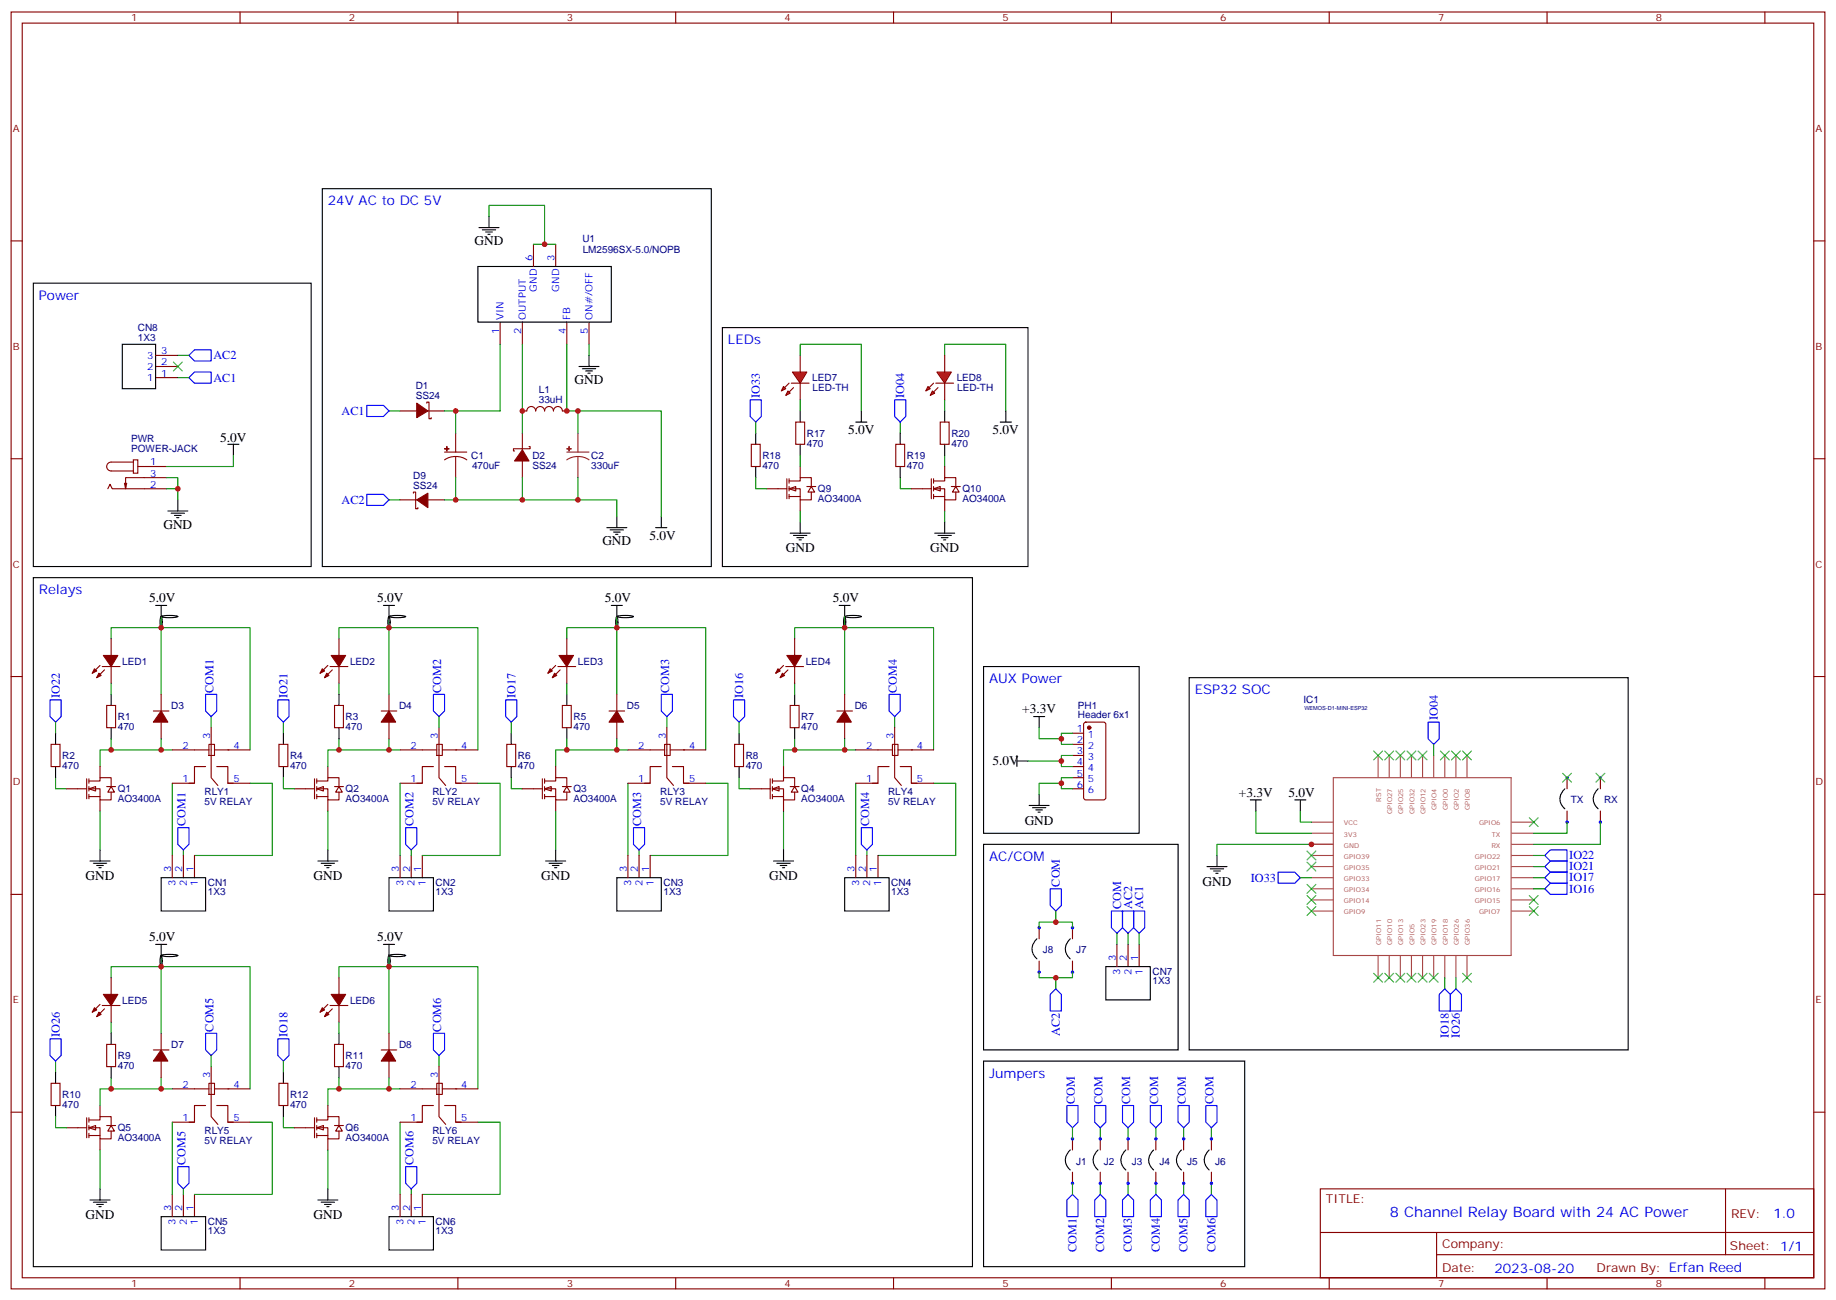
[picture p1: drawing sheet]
<svg xmlns="http://www.w3.org/2000/svg" width="583mm" height="413mm" viewBox="0 0 583 413" stroke-linecap="round" stroke-linejoin="round" font-family="sans-serif">
<g fill="none" stroke="#870000" stroke-width=".35">
<path d="M3.5 3.8h575.8v405.4h-575.8zM7.1 7.3h568.6v398.3h-568.6zM76.2 3.8v3.5M145.3 3.8v3.5M214.5 3.8v3.5M283.6 3.8v3.5M352.8 3.8v3.5M421.9 3.8v3.5M491.1 3.8v3.5M560.2 3.8v3.5M3.5 76.5h3.6M575.7 76.5h3.6"/>
<path d="M3.5 145.6h3.6M575.7 145.6h3.6M3.5 214.8h3.6M575.7 214.8h3.6M16.2 236.3h2.8v7h-2.8zM54.7 238.1h11.6M66.3 236.3h1.8v3.5h-1.8zM67 231v15.9l2.1 2.4M68.1 238.1h11.3M54.7 248.6h7M65.3 243.3h-3.6v5.3h-1.7M68.8 243.3h3.5v5.3h1.8"/>
<path d="M72.3 248.6h7.1M3.5 283.9h3.6M575.7 283.9h3.6M3.5 353.1h3.6M575.7 353.1h3.6M419.1 377.4h156.6v28.2h-156.6zM547.7 377.4v20.9M419.1 391.2h156.5M456 398.3h119.6M456 391.2v14.2M76.2 405.6v3.6M145.3 405.6v3.6"/>
<path d="M214.5 405.6v3.6M283.6 405.6v3.6M352.8 405.6v3.6M421.9 405.6v3.6M491.1 405.6v3.6M560.2 405.6v3.6"/>
</g>
<path d="M51.2 199.2h28.2v38.9M35.3 202.8v-3.6h15.9v21.2M54.7 238.1h-23v5.2M67 227.5v3.5M17.6 246.9v3.5h3.6M31.7 257.5v12.3M54.7 248.6v23M79.4 248.6h7v23h-24.7M58.2 269.8v1.8" fill="none" stroke="#008700" stroke-width=".35"/>
<path d="M15.9 222.2h3.5v5.3l-1.8 1.7-1.7-1.7zM65.3 220.4h3.5v5.3l-1.8 1.8-1.7-1.8zM56.4 262.7h3.6v5.3l-1.8 1.8-1.8-1.8z" fill="none" stroke="#00f" stroke-width=".35"/>
<path d="M17.6 232.8v3.5M17.6 243.3v3.6M28.6 273.3h6.3M29.6 274h4.3M30.7 274.7h2.1M31.4 275.4h.7M31.7 269.8v3.5" fill="none" stroke="#000" stroke-width=".35"/>
<g fill="#fff" stroke="#870000" stroke-width=".35">
<path d="M28.2 250.4l2.1-.7v1.4z"/>
<path d="M35.3 249.7l1 1.8h-2.1z"/>
</g>
<g fill="none" stroke="#870000" stroke-width=".35">
<path d="M127 130.5h5.3M135.5 128v-.4h.7v5.3h.7v-.3M135.8 130.5h5.3M165.8 137.5v5.3M165.8 146.3v5.3M167.9 141.7h.4v.8h-5.3v.7h.3M33.9 223.9h2.8v7.1h-2.8zM48.7 225.7h4.9M51.2 220.4v5.3M51.2 229.2v5.3M106.2 223.9h2.8v7.1h-2.8zM121 225.7h4.9"/>
<path d="M123.5 220.4v5.3M123.5 229.2v5.3M21.2 250.4h6.3M27.5 247.2v6.4M28.2 247.9h3.5v-1h3.6v2.8M28.2 250.4h3.5v3.5h3.6v-2.4M28.2 252.9h3.5M28.2 247.2v1.4M28.2 249.7v1.4M28.2 252.2v1.4M31.7 243.3v3.6M31.7 253.9v3.6"/>
<path d="M33.9 249.7h2.8M54.7 271.6v7M58.2 271.6v7M61.7 271.6v7M127 271.6v7M130.5 271.6v7M134.1 271.6v7"/>
</g>
<g fill="none" stroke="#000" stroke-width=".35">
<path d="M10.6 89.9h88.2v89.9h-88.2zM56.4 158.7v3.5M72.3 141h3.5M74.1 141v3.6M53.3 162.2h6.3M54.3 162.9h4.3M55.4 163.6h2.1M56.1 164.3h.7M192.6 167.5h6.4M193.7 168.2h4.2M194.7 168.9h2.1M195.4 169.6h.7"/>
<path d="M195.8 164v3.5M208.1 167.5h3.6M209.9 164v3.5M49.4 192.2h3.5M51 195.8l.2-.1a4.6 4.6 0 0 1 0 3.5 4.8 4.8 0 0 1-.2-3.4zM51.2 195.7l2.6-.3 2.6 .3-2.6 .4zM51.2 192.2v3.5M121.7 192.2h3.5M123.4 195.8l.1-.1a4.6 4.6 0 0 1 0 3.5 4.8 4.8 0 0 1-.1-3.4zM123.5 195.7l2.6-.3 2.7 .3-2.7 .4zM123.5 192.2v3.5M35.3 220.4v3.5"/>
<path d="M35.3 231v3.5M107.6 220.4v3.5M107.6 231v3.5M51.2 278.6h14.1v10.6h-14.1zM123.5 278.6h14.1v10.6h-14.1z"/>
</g>
<g fill="#870000" stroke="#870000" stroke-width=".35">
<path d="M51.2 225.7l2.1 3.5h-4.6z"/>
<path d="M165.8 142.8l2.1 3.5h-4.6z"/>
<path d="M132.3 128l3.5 2.5-3.5 2.1z"/>
<path d="M123.5 225.7l2.1 3.5h-4.6z"/>
</g>
<path d="M123.5 130.5h3.5M51.2 195.7v3.5M123.5 195.7v3.5M35.3 216.9v3.5M107.6 216.9v3.5M17.6 229.2v3.6M35.3 234.5v3.6M51.2 234.5v3.6M90 229.2v3.6M107.6 234.5v3.6M123.5 234.5v3.6" fill="none" stroke="#008700" stroke-width=".35"/>
<path d="M116.4 128.7h5.3l1.8 1.8-1.8 1.7h-5.3zM116.4 156.9h5.3l1.8 1.8-1.8 1.7h-5.3z" fill="none" stroke="#00f" stroke-width=".35"/>
<g fill="none" stroke="#a64a4a" stroke-width=".35">
<path d="M437.4 239.8v7M441 239.8v7M444.5 239.8v7M448 239.8v7M451.6 239.8v7M455.1 239.8v7M458.6 239.8v7M462.1 239.8v7M465.7 239.8v7M423.2 246.9h56.5v56.4h-56.5zM416.3 261h6.9M416.3 264.5h6.9"/>
<path d="M416.3 268h6.9M416.3 271.6h6.9M416.3 275.1h6.9M416.3 278.6h6.9M479.9 261h6.9M479.9 264.5h6.9M479.9 268h6.9M479.9 271.6h6.9M479.9 275.1h6.9M479.9 278.6h6.9M416.3 282.2h6.9M416.3 285.7h6.9"/>
<path d="M416.3 289.2h6.9M479.9 282.2h6.9M479.9 285.7h6.9M479.9 289.2h6.9M437.4 303.4v7M441 303.4v7M444.5 303.4v7M448 303.4v7M451.6 303.4v7M455.1 303.4v7M458.6 303.4v7M462.1 303.4v7"/>
<path d="M465.7 303.4v7"/>
</g>
<g fill="#fff" stroke="#870000" stroke-width=".35">
<path d="M100.5 250.4l2.2-.7v1.4z"/>
<path d="M107.6 249.7l1.1 1.8h-2.2z"/>
</g>
<g fill="none" stroke="#870000" stroke-width=".35">
<path d="M88.5 236.3h2.9v7h-2.9zM127 238.1h11.6M138.6 236.3h1.8v3.5h-1.8zM139.3 231v15.9l2.2 2.4M140.4 238.1h11.3M160.9 236.3h2.8v7h-2.8zM199.3 238.1h11.7M211 236.3h1.7v3.5h-1.7zM211.7 231v15.9l2.1 2.4M212.7 238.1h11.3M93.5 250.4h6.3M99.8 247.2v6.4"/>
<path d="M100.5 247.9h3.6v-1h3.5v2.8M100.5 250.4h3.6v3.5h3.5v-2.4M100.5 252.9h3.6M100.5 247.2v1.4M100.5 249.7v1.4M100.5 252.2v1.4M104.1 243.3v3.6M104.1 253.9v3.6M106.2 249.7h2.8M127 248.6h7.1M137.6 243.3h-3.5v5.3h-1.8M141.1 243.3h3.5v5.3h1.8"/>
<path d="M144.6 248.6h7.1M199.3 248.6h7.1M209.9 243.3h-3.5v5.3h-1.8M213.4 243.3h3.6v5.3h1.7M217 248.6h7"/>
</g>
<g fill="none" stroke="#000" stroke-width=".35">
<path d="M90 232.8v3.5M162.3 232.8v3.5M90 243.3v3.6M162.3 243.3v3.6M100.9 273.3h6.3M102 274h4.2M103 274.7h2.1M103.7 275.4h.7M104.1 269.8v3.5M173.2 273.3h6.4M174.3 274h4.2M175.3 274.7h2.1"/>
<path d="M176 275.4h.7M176.4 269.8v3.5"/>
</g>
<g fill="none" stroke="#008700" stroke-width=".35">
<path d="M123.5 199.2h28.2v38.9M195.8 199.2h28.2v38.9M107.6 202.8v-3.6h15.9v21.2M179.9 202.8v-3.6h15.9v21.2M127 238.1h-22.9v5.2M139.3 227.5v3.5M199.3 238.1h-22.9v5.2M211.7 227.5v3.5M90 246.9v3.5h3.5M104.1 257.5v12.3M127 248.6v23M151.7 248.6h7v23h-24.6"/>
<path d="M162.3 246.9v3.5h3.5M176.4 257.5v12.3M199.3 248.6v23M224 248.6h7.1v23h-24.7M130.5 269.8v1.8M202.8 269.8v1.8"/>
</g>
<path d="M88.2 222.2h3.5v5.3l-1.7 1.7-1.8-1.7zM137.6 220.4h3.5v5.3l-1.8 1.8-1.7-1.8zM160.5 222.2h3.5v5.3l-1.7 1.7-1.8-1.7zM209.9 220.4h3.5v5.3l-1.7 1.8-1.8-1.8zM128.8 262.7h3.5v5.3l-1.8 1.8-1.7-1.8zM201.1 262.7h3.5v5.3l-1.8 1.8-1.7-1.8z" fill="none" stroke="#00f" stroke-width=".35"/>
<g fill="#fff" stroke="#870000" stroke-width=".35">
<path d="M172.9 250.4l2.1-.7v1.4z"/>
<path d="M179.9 249.7l1.1 1.8h-2.1z"/>
</g>
<g fill="none" stroke="#870000" stroke-width=".35">
<path d="M178.5 223.9h2.8v7.1h-2.8zM193.3 225.7h5M195.8 220.4v5.3M195.8 229.2v5.3M233.2 236.3h2.8v7h-2.8zM271.6 238.1h11.7M283.3 236.3h1.7v3.5h-1.7zM284 231v15.9l2.1 2.4M285 238.1h11.3M165.8 250.4h6.4M172.2 247.2v6.4M172.9 247.9h3.5v-1h3.5v2.8"/>
<path d="M172.9 250.4h3.5v3.5h3.5v-2.4M172.9 252.9h3.5M172.9 247.2v1.4M172.9 249.7v1.4M172.9 252.2v1.4M176.4 243.3v3.6M176.4 253.9v3.6M178.5 249.7h2.8M271.6 248.6h7.1M282.2 243.3h-3.5v5.3h-1.8M285.8 243.3h3.5v5.3h1.7M289.3 248.6h7"/>
<path d="M199.3 271.6v7M202.8 271.6v7M206.4 271.6v7"/>
</g>
<g fill="none" stroke="#000" stroke-width=".35">
<path d="M194 192.2h3.6M195.7 195.8l.1-.1a4.6 4.6 0 0 1 0 3.5 4.8 4.8 0 0 1-.1-3.4zM195.8 195.7l2.6-.3 2.7 .3-2.7 .4zM195.8 192.2v3.5M179.9 220.4v3.5M179.9 231v3.5M234.6 232.8v3.5M234.6 243.3v3.6M195.8 278.6h14.1v10.6h-14.1zM245.5 273.3h6.4M246.6 274h4.2M247.6 274.7h2.2"/>
<path d="M248.4 275.4h.7M248.7 269.8v3.5"/>
</g>
<path d="M195.8 225.7l2.1 3.5h-4.6z" fill="#870000" stroke="#870000" stroke-width=".35"/>
<g fill="none" stroke="#008700" stroke-width=".35">
<path d="M195.8 195.7v3.5M268.1 199.2h28.2v38.9M179.9 216.9v3.5M252.2 202.8v-3.6h15.9v21.2M162.3 229.2v3.6M179.9 234.5v3.6M195.8 234.5v3.6M271.6 238.1h-22.9v5.2M284 227.5v3.5M234.6 246.9v3.5h3.5M248.7 257.5v12.3M271.6 248.6v23"/>
<path d="M296.3 248.6h7.1v23h-24.7M275.2 269.8v1.8"/>
</g>
<path d="M232.8 222.2h3.6v5.3l-1.8 1.7-1.8-1.7zM282.2 220.4h3.6v5.3l-1.8 1.8-1.8-1.8zM273.4 262.7h3.5v5.3l-1.7 1.8-1.8-1.8z" fill="none" stroke="#00f" stroke-width=".35"/>
<g fill="#fff" stroke="#870000" stroke-width=".35">
<path d="M245.2 250.4l2.1-.7v1.4z"/>
<path d="M252.2 249.7l1.1 1.8h-2.1z"/>
</g>
<g fill="none" stroke="#870000" stroke-width=".35">
<path d="M250.8 223.9h2.8v7.1h-2.8zM265.6 225.7h5M268.1 220.4v5.3M268.1 229.2v5.3M238.1 250.4h6.4M244.5 247.2v6.4M245.2 247.9h3.5v-1h3.5v2.8M245.2 250.4h3.5v3.5h3.5v-2.4M245.2 252.9h3.5M245.2 247.2v1.4M245.2 249.7v1.4M245.2 252.2v1.4"/>
<path d="M248.7 243.3v3.6M248.7 253.9v3.6M250.8 249.7h2.8M271.6 271.6v7M275.2 271.6v7M278.7 271.6v7M139.3 338.6v15.9l2.2 2.4M88.5 343.9h2.9v7h-2.9zM127 356.2h7.1M127 345.7h11.6M137.6 350.9h-3.5v5.3h-1.8M138.6 343.9h1.8v3.5h-1.8z"/>
<path d="M140.4 345.7h11.3M141.1 350.9h3.5v5.3h1.8M144.6 356.2h7.1"/>
</g>
<g fill="none" stroke="#000" stroke-width=".35">
<path d="M266.3 192.2h3.6M268 195.8l.1-.1a4.6 4.6 0 0 1 0 3.5 4.8 4.8 0 0 1-.1-3.4zM268.1 195.7l2.7-.3 2.6 .3-2.6 .4zM268.1 192.2v3.5M252.2 220.4v3.5M252.2 231v3.5M268.1 278.6h14.1v10.6h-14.1zM90 340.4v3.5M90 350.9v3.6M104.1 377.4v3.5M100.9 380.9h6.3M102 381.6h4.2"/>
<path d="M103 382.3h2.1M103.7 383h.7"/>
</g>
<path d="M268.1 225.7l2.1 3.5h-4.6z" fill="#870000" stroke="#870000" stroke-width=".35"/>
<g fill="none" stroke="#008700" stroke-width=".35">
<path d="M268.1 195.7v3.5M252.2 216.9v3.5M234.6 229.2v3.6M252.2 234.5v3.6M268.1 234.5v3.6M107.6 310.4v-3.6h15.9v21.2M123.5 306.8h28.2v38.9M139.3 335.1v3.5M90 354.5v3.5h3.5M127 345.7h-22.9v5.2M127 356.2v23M151.7 356.2h7v23h-24.6"/>
<path d="M104.1 365.1v12.3M130.5 377.4v1.8"/>
</g>
<path d="M88.2 329.8h3.5v5.3l-1.7 1.7-1.8-1.7zM137.6 328h3.5v5.3l-1.8 1.8-1.7-1.8zM128.8 370.3h3.5v5.3l-1.8 1.8-1.7-1.8z" fill="none" stroke="#00f" stroke-width=".35"/>
<g fill="#fff" stroke="#870000" stroke-width=".35">
<path d="M100.5 358l2.2-.7v1.4z"/>
<path d="M107.6 357.3l1.1 1.8h-2.2z"/>
</g>
<g fill="none" stroke="#870000" stroke-width=".35">
<path d="M33.9 331.5h2.8v7.1h-2.8zM48.7 333.3h4.9M51.2 328v5.3M51.2 336.8v5.3M106.2 331.5h2.8v7.1h-2.8zM121 333.3h4.9M123.5 328v5.3M123.5 336.8v5.3M93.5 358h6.3M99.8 354.8v6.4M100.5 355.5h3.6v-1h3.5v2.8M100.5 358h3.6v3.5h3.5v-2.4"/>
<path d="M100.5 354.8v1.4M100.5 357.3v1.4M100.5 359.8v1.4M104.1 350.9v3.6M106.2 357.3h2.8M54.7 379.2v7M58.2 379.2v7M61.7 379.2v7M100.5 360.5h3.6M104.1 361.5v3.6M127 379.2v7M130.5 379.2v7"/>
<path d="M134.1 379.2v7"/>
</g>
<g fill="none" stroke="#000" stroke-width=".35">
<path d="M49.4 299.8h3.5M51.2 299.8v3.5M121.7 299.8h3.5M123.5 299.8v3.5M51 303.4l.2-.1a4.6 4.6 0 0 1 0 3.5 4.8 4.8 0 0 1-.2-3.4zM51.2 303.3l2.6-.3 2.6 .3-2.6 .4zM123.4 303.4l.1-.1a4.6 4.6 0 0 1 0 3.5 4.8 4.8 0 0 1-.1-3.4zM123.5 303.3l2.6-.3 2.7 .3-2.7 .4zM35.3 328v3.5M35.3 338.6v3.5M107.6 328v3.5M107.6 338.6v3.5"/>
<path d="M51.2 386.2h14.1v10.6h-14.1zM123.5 386.2h14.1v10.6h-14.1z"/>
</g>
<g fill="#870000" stroke="#870000" stroke-width=".35">
<path d="M123.5 333.3l2.1 3.5h-4.6z"/>
<path d="M51.2 333.3l2.1 3.5h-4.6z"/>
</g>
<path d="M51.2 303.3v3.5M123.5 303.3v3.5M17.6 336.8v3.6M35.3 324.5v3.5M90 336.8v3.6M107.6 324.5v3.5M35.3 342.1v3.6M51.2 342.1v3.6M107.6 342.1v3.6M123.5 342.1v3.6" fill="none" stroke="#008700" stroke-width=".35"/>
<g fill="#fff" stroke="#870000" stroke-width=".35">
<path d="M28.2 358l2.1-.7v1.4z"/>
<path d="M35.3 357.3l1 1.8h-2.1z"/>
</g>
<g fill="none" stroke="#870000" stroke-width=".35">
<path d="M49.4 119.9h7M49.4 116.3h7M49.4 112.8h7M340.4 232.8h3.6M340.4 236.3h3.6M340.4 239.8h3.6M344.2 229.4l.5-.2h5.6l.7 .5v23.5l-.4 .7h-5.9l-.7-.4v-23.6zM340.4 243.3h3.6M340.4 246.9h3.6M340.4 250.4h3.6M497.4 246.9v3.5M497.4 257.5v3.5"/>
<path d="M508 246.9v3.5M508 257.5v3.5M329.8 294.5v3.5M340.4 294.5v3.5M354.5 299.8v7M358.1 299.8v7M361.6 299.8v7M329.8 305.1v3.5M340.4 305.1v3.5M67 338.6v15.9l2.1 2.4M16.2 343.9h2.8v7h-2.8zM21.2 358h6.3"/>
<path d="M27.5 354.8v6.4M28.2 355.5h3.5v-1h3.6v2.8M28.2 358h3.5v3.5h3.6v-2.4M28.2 354.8v1.4M28.2 357.3v1.4M28.2 359.8v1.4M31.7 350.9v3.6M33.9 357.3h2.8M54.7 356.2h7M54.7 345.7h11.6M65.3 350.9h-3.6v5.3h-1.7M66.3 343.9h1.8v3.5h-1.8z"/>
<path d="M68.1 345.7h11.3M68.8 350.9h3.5v5.3h1.8M72.3 356.2h7.1M28.2 360.5h3.5M31.7 361.5v3.6M340.4 361.5v3.6M340.4 372.1v3.5M349.2 361.5v3.6M349.2 372.1v3.5M358.1 361.5v3.6M358.1 372.1v3.5M366.9 361.5v3.6"/>
<path d="M366.9 372.1v3.5M375.7 361.5v3.6M375.7 372.1v3.5M384.5 361.5v3.6M384.5 372.1v3.5"/>
</g>
<g fill="none" stroke="#000" stroke-width=".35">
<path d="M102.3 59.9h123.5v119.9h-123.5zM38.8 109.3h10.6v14.1h-10.6zM10.6 183.4h298.1v218.7h-298.1zM312.2 211.6h49.4v52.9h-49.4zM377.5 215.1h139.3v118.2h-139.3zM322.8 239.8v3.5M328.1 227.5h3.5M329.8 227.5v3.5M322.8 241.6h3.5M326.7 255.7h6.3M327.7 256.4h4.3M328.8 257.1h2.1"/>
<path d="M329.5 257.8h.7M329.8 252.2v3.5M396.9 253.9h3.5M398.6 253.9v3.6M411 253.9h3.5M412.7 253.9v3.6M496.7 250.4a4 4 0 0 0 0 6.4M507.3 250.4a4 4 0 0 0 0 6.4M312.2 268h61.7v65.3h-61.7zM383.1 275.1h6.4M384.2 275.8h4.2M385.2 276.5h2.1"/>
<path d="M385.9 277.2h.7M386.3 271.6v3.5M329.1 298a4 4 0 0 0 0 6.4M339.7 298a4 4 0 0 0 0 6.4M351 306.8h14.1v10.6h-14.1zM312.2 336.8h82.9v65.3h-82.9zM17.6 340.4v3.5M17.6 350.9v3.6M31.7 377.4v3.5M339.7 365.1a4 4 0 0 0 0 6.3M348.5 365.1a4 4 0 0 0 0 6.3M357.4 365.1a4 4 0 0 0 0 6.3"/>
<path d="M366.2 365.1a4 4 0 0 0 0 6.3M375 365.1a4 4 0 0 0 0 6.3M383.8 365.1a4 4 0 0 0 0 6.3M28.6 380.9h6.3M29.6 381.6h4.3M30.7 382.3h2.1M31.4 383h.7"/>
</g>
<g fill="none" stroke="#008700" stroke-width=".35">
<path d="M56.4 119.9h3.6M56.4 112.8h3.6M329.8 231v3.5h7.1M340.4 239.8h-3.5v3.5h3.5M340.4 232.8h-3.5v3.5h3.5M455.1 236.3v3.5M326.3 241.6h10.6M336.9 248.6h-7.1v3.6M340.4 246.9h-3.5v3.5h3.5M398.6 257.5v7h17.7M412.7 257.5v3.5h3.6M412.7 278.6h3.6"/>
<path d="M416.3 268h-30v3.6M486.8 271.6h3.6M486.8 275.1h3.6M486.8 278.6h3.6M497.4 261v3.5h-10.6M508 261v7h-21.2M329.8 294.5v-1.8h10.6v1.8M335.1 289.2v3.5M354.5 296.3v3.5M358.1 296.3v3.5M361.6 296.3v3.5M486.8 282.2h3.6"/>
<path d="M35.3 310.4v-3.6h15.9v21.2M51.2 306.8h28.2v38.9M329.8 308.6v1.8h10.6v-1.8M335.1 310.4v3.5M458.6 310.4v3.5M462.1 310.4v3.5M67 335.1v3.5M17.6 354.5v3.5h3.6M54.7 345.7h-23v5.2M54.7 356.2v23M79.4 356.2h7v23h-24.7M340.4 358v3.5"/>
<path d="M349.2 358v3.5M358.1 358v3.5M366.9 358v3.5M375.7 358v3.5M384.5 358v3.5M31.7 365.1v12.3M58.2 377.4v1.8M340.4 375.6v3.6M349.2 375.6v3.6M358.1 375.6v3.6M366.9 375.6v3.6M375.7 375.6v3.6"/>
<path d="M384.5 375.6v3.6"/>
</g>
<g fill="none" stroke="#00f" stroke-width=".35">
<path d="M60 119.9l1.7-1.8h5.3v3.5h-5.3zM61.7 111.1h5.3v3.5h-5.3l-1.7-1.8zM453.3 229.2h3.5v5.3l-1.7 1.8-1.8-1.8zM405.7 276.9h5.3l1.7 1.7-1.7 1.8h-5.3zM490.4 278.6l1.7-1.7h5.3v3.5h-5.3zM492.1 273.3h5.3v3.6h-5.3l-1.7-1.8zM492.1 269.8h5.3v3.5h-5.3l-1.7-1.7zM333.4 282.2h3.5v5.2l-1.8 1.8-1.7-1.8zM352.8 289.2h3.5v5.3l-1.8 1.8-1.7-1.8zM356.3 289.2h3.5v5.3l-1.7 1.8-1.8-1.8zM359.8 289.2h3.6v5.3l-1.8 1.8-1.8-1.8zM490.4 282.2l1.7-1.8h5.3v3.5h-5.3z"/>
<path d="M335.1 313.9l1.8 1.8v5.3h-3.5v-5.3zM458.6 313.9l1.8 1.8v5.3h-3.6v-5.3zM462.1 313.9l1.8 1.8v5.3h-3.5v-5.3zM15.9 329.8h3.5v5.3l-1.8 1.7-1.7-1.7zM65.3 328h3.5v5.3l-1.8 1.8-1.7-1.8zM338.7 350.9h3.5v5.3l-1.8 1.8-1.7-1.8zM347.5 350.9h3.5v5.3l-1.8 1.8-1.7-1.8zM356.3 350.9h3.5v5.3l-1.7 1.8-1.8-1.8zM365.1 350.9h3.6v5.3l-1.8 1.8-1.8-1.8zM373.9 350.9h3.6v5.3l-1.8 1.8-1.8-1.8zM382.8 350.9h3.5v5.3l-1.8 1.8-1.7-1.8zM56.4 370.3h3.6v5.3l-1.8 1.8-1.8-1.8z"/>
<path d="M349.2 379.2l1.8 1.7v5.3h-3.5v-5.3zM358.1 379.2l1.7 1.7v5.3h-3.5v-5.3zM375.7 379.2l1.8 1.7v5.3h-3.6v-5.3zM384.5 379.2l1.8 1.7v5.3h-3.5v-5.3zM338.7 380.9l1.7-1.7 1.8 1.7v5.3h-3.5zM365.1 380.9l1.8-1.7 1.8 1.7v5.3h-3.6z"/>
<circle cx="497.4" cy="246.9" r=".35"/>
<circle cx="508" cy="246.9" r=".35"/>
<circle cx="497.4" cy="261" r=".35"/>
<circle cx="508" cy="261" r=".35"/>
<circle cx="329.8" cy="294.5" r=".35"/>
<circle cx="340.4" cy="294.5" r=".35"/>
<circle cx="329.8" cy="308.6" r=".35"/>
<circle cx="340.4" cy="308.6" r=".35"/>
<circle cx="340.4" cy="375.6" r=".35"/>
<circle cx="340.4" cy="361.5" r=".35"/>
<circle cx="349.3" cy="361.5" r=".35"/>
<circle cx="349.3" cy="375.6" r=".35"/>
<circle cx="358.1" cy="361.5" r=".35"/>
<circle cx="358.1" cy="375.6" r=".35"/>
<circle cx="366.9" cy="361.5" r=".35"/>
<circle cx="366.9" cy="375.6" r=".35"/>
<circle cx="375.7" cy="361.5" r=".35"/>
<circle cx="375.7" cy="375.6" r=".35"/>
<circle cx="384.5" cy="361.5" r=".35"/>
<circle cx="384.5" cy="375.6" r=".35"/>
</g>
<circle cx="345.7" cy="231" r=".53" fill="#870000" stroke="#870000" stroke-width=".35"/>
<g fill="none" stroke="#3c3" stroke-width=".35">
<path d="M55 114.9l2.9 2.9M57.9 114.9l-2.9 2.9M436 238.4l2.9 2.8M438.9 238.4l-2.9 2.8M450.1 238.4l2.9 2.8M453 238.4l-2.9 2.8M457.2 238.4l2.8 2.8M460 238.4l-2.8 2.8M460.7 238.4l2.8 2.8M463.5 238.4l-2.8 2.8M464.3 238.4l2.8 2.8M467.1 238.4l-2.8 2.8"/>
<path d="M485.4 259.6l2.8 2.8M488.2 259.6l-2.8 2.8M496 245.5l2.8 2.8M498.8 245.5l-2.8 2.8M506.6 245.5l2.8 2.8M509.4 245.5l-2.8 2.8M414.9 273.7l2.8 2.8M414.9 270.2l2.8 2.8M417.7 273.7l-2.8 2.8M417.7 270.2l-2.8 2.8M414.9 287.8l2.8 2.8M414.9 280.7l2.8 2.9"/>
<path d="M414.9 284.3l2.8 2.8M417.7 280.7l-2.8 2.9M417.7 284.3l-2.8 2.8M417.7 287.8l-2.8 2.8M485.4 284.3l2.8 2.8M485.4 287.8l2.8 2.8M488.2 284.3l-2.8 2.8M488.2 287.8l-2.8 2.8M436 309l2.9 2.8M438.9 309l-2.9 2.8M439.6 309l2.8 2.8M442.4 309l-2.8 2.8"/>
<path d="M446.6 309l2.8 2.8M449.4 309l-2.8 2.8M464.3 309l2.8 2.8M467.1 309l-2.8 2.8"/>
</g>
<g fill="#f00" stroke="#870000" stroke-width=".35">
<path d="M251.5 118.1h4.6l-2.1 3.5z"/>
<path d="M251.2 121.6h5.6z"/>
</g>
<g fill="#870000" stroke="#870000" stroke-width=".35">
<path d="M249.1 123l1.4-1.4z"/>
<path d="M251.9 123l-1.4 1.5z"/>
</g>
<g fill="#f00" stroke="#870000" stroke-width=".35">
<path d="M248.7 122.7l.7 .7-1.4 .7z"/>
<path d="M250.1 124.1l.7 .7-1.4 .7z"/>
</g>
<path d="M254 112.8v5.3M254 121.6v5.3" fill="none" stroke="#870000" stroke-width=".35"/>
<g fill="#fff" stroke="#870000" stroke-width=".35">
<path d="M250.5 155.2l2.1-.8v1.5z"/>
<path d="M257.5 154.4l1.1 1.8h-2.1z"/>
</g>
<g fill="none" stroke="#870000" stroke-width=".35">
<path d="M252.6 134h2.8v7h-2.8zM298.4 134h2.9v7h-2.9zM238.5 141h2.8v7.1h-2.8zM243.4 155.2h6.4M249.8 152v6.3M250.5 152.7h3.5v-1.1h3.5v2.8M250.5 155.2h3.5v3.5h3.5v-2.5M250.5 157.6h3.5M250.5 152v1.4M250.5 154.4v1.5M250.5 156.9v1.4M254 148.1v3.5"/>
<path d="M254 158.7v3.5M256.1 154.4h2.8M284.3 141h2.9v7.1h-2.9z"/>
</g>
<g fill="none" stroke="#000" stroke-width=".35">
<path d="M239.9 137.5v3.5M254 130.5v3.5M271.6 134h3.6M273.4 130.5v3.5M285.8 137.5v3.5M299.9 130.5v3.5M317.5 134h3.5M319.3 130.5v3.5M239.9 148.1v3.5M254 141v3.6M285.8 148.1v3.5M299.9 141v3.6"/>
<path d="M250.8 169.3h6.4M251.9 170h4.2M252.9 170.7h2.2M253.6 171.4h.8M254 165.7v3.6M296.7 169.3h6.3M297.7 170h4.3M298.8 170.7h2.1M299.5 171.4h.7M299.9 165.7v3.6"/>
</g>
<path d="M238.1 126.9h3.6v5.3l-1.8 1.8-1.8-1.8zM284 126.9h3.5v5.3l-1.7 1.8-1.8-1.8z" fill="none" stroke="#00f" stroke-width=".35"/>
<path d="M254 112.8v-3.5h19.4v21.2M299.9 112.8v-3.5h19.4v21.2M239.9 134v3.5M254 126.9v3.6M285.8 134v3.5M299.9 126.9v3.6M239.9 151.6v3.6h3.5M254 144.6v3.5M285.8 151.6v3.6h3.5M299.9 144.6v3.5M254 162.2v3.5M299.9 162.2v3.5" fill="none" stroke="#008700" stroke-width=".35"/>
<g fill="#fff" stroke="#870000" stroke-width=".35">
<path d="M296.3 155.2l2.1-.8v1.5z"/>
<path d="M303.4 154.4l1 1.8h-2.1z"/>
</g>
<path d="M289.3 155.2h6.3M295.6 152v6.3M296.3 152.7h3.6v-1.1h3.5v2.8M296.3 155.2h3.6v3.5h3.5v-2.5M296.3 157.6h3.6M296.3 152v1.4M296.3 154.4v1.5M296.3 156.9v1.4M299.9 148.1v3.5M299.9 158.7v3.5M302 154.4h2.8" fill="none" stroke="#870000" stroke-width=".35"/>
<g fill="#f00" stroke="#870000" stroke-width=".35">
<path d="M297.4 118.1h4.6l-2.1 3.5z"/>
<path d="M297 121.6h5.7z"/>
</g>
<g fill="#870000" stroke="#870000" stroke-width=".35">
<path d="M296.3 121.6l-1.4 1.4z"/>
<path d="M297.7 123l-1.4 1.5z"/>
</g>
<g fill="#f00" stroke="#870000" stroke-width=".35">
<path d="M294.6 122.7l.7 .7-1.4 .7z"/>
<path d="M296 124.1l.7 .7-1.4 .7z"/>
</g>
<path d="M299.9 112.8v5.3M144.6 137.5v6M299.9 121.6v5.3M127 158.7h5.3M131.2 156.6v-.4h.7v5.3h.7v-.4M135.8 158.7h5.3M141.1 143.5h7.1M144.6 144.9l1.9 .3 1.7 .8M144.6 144.9l-1.8 .3-1.7 .8M144.6 144.9v6.7" fill="none" stroke="#870000" stroke-width=".35"/>
<path d="M152 72.2h6.4M153.1 73h4.2M154.2 73.7h2.1M154.9 74.4h.7M155.2 68.7v3.5M229.3 104h97v75.8h-97z" fill="none" stroke="#000" stroke-width=".35"/>
<path d="M439.6 238.4l2.8 2.8M442.4 238.4l-2.8 2.8M443.1 238.4l2.8 2.8M445.9 238.4l-2.8 2.8M446.6 238.4l2.8 2.8M449.4 238.4l-2.8 2.8M443.1 309l2.8 2.8M445.9 309l-2.8 2.8" fill="none" stroke="#3c3" stroke-width=".35"/>
<path d="M132.3 158.7l3.5-2.1v4.5z" fill="#870000" stroke="#870000" stroke-width=".35"/>
<path d="M123.5 158.7h3.5" fill="none" stroke="#008700" stroke-width=".35"/>
<path d="M183.4 137.5v6M179.9 143.5h7.1M183.4 144.9l1.9 .3 1.7 .8M183.4 144.9l-1.8 .3-1.7 .8M183.4 144.9v6.7" fill="none" stroke="#8c2424" stroke-width=".35"/>
<g fill="#8c2424" stroke="#8c2424" stroke-width=".35">
<path d="M179.9 142.5h1.4z"/>
<path d="M180.6 141.7l.1 1.5z"/>
</g>
<g fill="#8c2424" stroke="#870000" stroke-width=".35">
<path d="M141.1 142.5h1.4z"/>
<path d="M141.8 141.7l.1 1.5z"/>
</g>
<g fill="none" stroke="#870000" stroke-width=".35">
<path d="M169.3 77.5v7.1M176.4 77.5v7.1M158.7 102.2v7.1M165.8 102.2v7.1M179.9 102.2v7.1M187 102.2v7.1M165.8 130.5h1.4a1.41 1.41 0 0 1 1.4-1.5 1.41 1.41 0 0 1 1.4 1.5 1.41 1.41 0 0 1 1.4-1.5 1.41 1.41 0 0 1 1.5 1.5 1.41 1.41 0 0 1 1.4-1.5 1.41 1.41 0 0 1 1.4 1.5 1.41 1.41 0 0 1 1.4-1.5 1.41 1.41 0 0 1 1.4 1.5h1.4M34.2 155.2l.7-1.5 .7 1.5h17.3M40.2 153.4l-.3 1.8M42.3 146h1.4v4.2h-1.4zM42.3 146.7h-7a1.41 1.41 0 0 0-1.4 1.4 1.41 1.41 0 0 0 1.4 1.4h7M43.7 148.1h9.2"/>
<path d="M52.9 151.6h-13v3.6l-.4-1.8M31.7 211.2l-2.4 2.5M32.5 211.6h5.6M33.2 212.7l-2.5 2.4M35.3 202.8v5.3M35.3 211.6v5.3M104.1 211.2l-2.5 2.5M104.8 211.6h5.6M105.5 212.7l-2.5 2.4M107.6 202.8v5.3M107.6 211.6v5.3M176.4 211.2l-2.5 2.5"/>
<path d="M177.1 211.6h5.6M177.8 212.7l-2.5 2.4M179.9 202.8v5.3M179.9 211.6v5.3M248.7 211.2l-2.5 2.5M249.4 211.6h5.7M250.1 212.7l-2.5 2.4M252.2 202.8v5.3M252.2 211.6v5.3M31.7 318.8l-2.4 2.5M32.5 319.2h5.6M35.3 310.4v5.3"/>
<path d="M35.3 319.2v5.3M104.1 318.8l-2.5 2.5M104.8 319.2h5.6M107.6 310.4v5.3M107.6 319.2v5.3M33.2 320.3l-2.5 2.4M105.5 320.3l-2.5 2.4"/>
</g>
<g fill="none" stroke="#008700" stroke-width=".35">
<path d="M155.2 68.7v-3.5h17.7v12.3M169.3 77.5h7.1M158.7 109.3v21.2h-14.1v7M165.8 109.3v28.2M179.9 109.3v21.2h30v33.5M187 109.3v3.5M141.1 130.5h3.5M183.4 130.5v7M52.9 151.6h3.5v3.6h-3.5M56.4 155.2v3.5M74.1 144.6v3.5h-21.2M144.6 151.6v7.1h-3.5"/>
<path d="M144.6 158.7h21.2M165.8 151.6v7.1h17.6v-7.1M183.4 158.7h12.4v5.3"/>
</g>
<path d="M450.1 309l2.9 2.8M453 309l-2.9 2.8M453.7 309l2.8 2.8M456.5 309l-2.8 2.8" fill="none" stroke="#3c3" stroke-width=".35"/>
<g fill="#870000" stroke="#870000" stroke-width=".35">
<path d="M31.4 213.7l.7 .7-1.4 .7z"/>
<path d="M30 212.3l.7 .7-1.4 .7z"/>
<path d="M32.8 208.1h4.6l-2.1 3.5z"/>
<path d="M103.7 213.7l.7 .7-1.4 .7z"/>
<path d="M102.3 212.3l.7 .7-1.4 .7z"/>
<path d="M105.1 208.1h4.6l-2.1 3.5z"/>
<path d="M176 213.7l.7 .7-1.4 .7z"/>
<path d="M174.6 212.3l.7 .7-1.4 .7z"/>
<path d="M177.4 208.1h4.6l-2.1 3.5z"/>
<path d="M248.4 213.7l.7 .7-1.5 .7z"/>
<path d="M246.9 212.3l.7 .7-1.4 .7z"/>
<path d="M249.8 208.1h4.6l-2.2 3.5z"/>
<path d="M31.4 321.3l.7 .7-1.4 .7z"/>
<path d="M30 319.9l.7 .7-1.4 .7z"/>
<path d="M32.8 315.7h4.6l-2.1 3.5z"/>
<path d="M103.7 321.3l.7 .7-1.4 .7z"/>
<path d="M102.3 319.9l.7 .7-1.4 .7z"/>
<path d="M105.1 315.7h4.6l-2.1 3.5z"/>
</g>
<path d="M151.7 84.6h42.3v17.6h-42.3zM183.8 116.3h6.3M184.9 117.1h4.2M185.9 117.8h2.1M186.6 118.5h.7M187 112.8v3.5" fill="none" stroke="#000" stroke-width=".35"/>
<g fill="#c00">
<circle cx="51.2" cy="238.1" r=".88"/>
<circle cx="35.3" cy="238.1" r=".88"/>
<circle cx="51.2" cy="199.2" r=".88"/>
<circle cx="123.5" cy="199.2" r=".88"/>
<circle cx="107.6" cy="238.1" r=".88"/>
<circle cx="123.5" cy="238.1" r=".88"/>
<circle cx="195.8" cy="238.1" r=".88"/>
<circle cx="179.9" cy="238.1" r=".88"/>
<circle cx="195.8" cy="199.2" r=".88"/>
<circle cx="268.1" cy="238.1" r=".88"/>
<circle cx="252.2" cy="238.1" r=".88"/>
<circle cx="268.1" cy="199.2" r=".88"/>
<circle cx="123.5" cy="345.7" r=".88"/>
<circle cx="107.6" cy="345.7" r=".88"/>
<circle cx="123.5" cy="306.8" r=".88"/>
<circle cx="51.2" cy="306.8" r=".88"/>
<circle cx="35.3" cy="345.7" r=".88"/>
<circle cx="51.2" cy="345.7" r=".88"/>
<circle cx="335.1" cy="292.7" r=".88"/>
<circle cx="335.1" cy="310.4" r=".88"/>
<circle cx="416.3" cy="268" r=".88"/>
<circle cx="336.9" cy="241.6" r=".88"/>
<circle cx="336.9" cy="234.5" r=".88"/>
<circle cx="336.9" cy="248.6" r=".88"/>
<circle cx="56.4" cy="155.2" r=".88"/>
<circle cx="144.6" cy="130.5" r=".88"/>
<circle cx="165.8" cy="130.5" r=".88"/>
<circle cx="165.8" cy="158.7" r=".88"/>
<circle cx="144.6" cy="158.7" r=".88"/>
<circle cx="179.9" cy="130.5" r=".88"/>
<circle cx="183.4" cy="130.5" r=".88"/>
<circle cx="183.4" cy="158.7" r=".88"/>
<circle cx="172.9" cy="77.5" r=".88"/>
</g>
<text font-size="4.6" fill="#00f" x="441.2" y="386.4">8 Channel Relay Board with 24 AC Power</text>
<g font-size="4.2" fill="#00f">
<text x="104.1" y="65.2">24V AC to DC 5V</text>
<text x="12.3" y="95.2">Power</text>
<text x="231.1" y="109.3">LEDs</text>
<text x="12.3" y="188.7">Relays</text>
<text x="314" y="216.9">AUX Power</text>
<text x="379.2" y="220.4">ESP32 SOC</text>
<text x="314" y="273.3">AC/COM</text>
<text x="314" y="342.1">Jumpers</text>
<text x="562.9" y="386.7">1.0</text>
<text x="474.4" y="404">2023-08-20</text>
</g>
<g font-size="4.2">
<text x="150.6" y="77.9">GND</text>
<text x="182.4" y="122">GND</text>
<text x="269.2" y="137.9">5.0V</text>
<text x="315.1" y="137.9">5.0V</text>
<text x="69.8" y="140.3">5.0V</text>
<text x="51.9" y="167.9">GND</text>
<text x="191.2" y="173.1">GND</text>
<text x="206.1" y="171.5">5.0V</text>
<text x="249.4" y="175.3">GND</text>
<text x="295.3" y="175.3">GND</text>
<text x="47.4" y="191.2">5.0V</text>
<text x="119.7" y="191.2">5.0V</text>
<text x="192" y="191.2">5.0V</text>
<text x="264.3" y="191.2">5.0V</text>
<text x="324.5" y="226.4">+3.3V</text>
<text x="315.1" y="243">5.0V</text>
<text x="393.3" y="252.9">+3.3V</text>
<text x="409" y="252.9">5.0V</text>
<text x="325.3" y="261.8">GND</text>
<text x="27.2" y="279.4">GND</text>
<text x="99.5" y="279.4">GND</text>
<text x="171.8" y="279.4">GND</text>
<text x="244.1" y="279.4">GND</text>
<text x="381.7" y="281.2">GND</text>
<text x="47.4" y="298.8">5.0V</text>
<text x="119.7" y="298.8">5.0V</text>
<text x="27.2" y="387">GND</text>
<text x="99.5" y="387">GND</text>
</g>
<g font-size="3.9" fill="#00f">
<text x="67.7" y="114.1">AC2</text>
<text x="67.7" y="121.1">AC1</text>
<text x="108.4" y="131.7">AC1</text>
<text x="241.2" y="126.2" transform="rotate(-90 241.2 126.2)">IO33</text>
<text x="287" y="126.2" transform="rotate(-90 287 126.2)">IO04</text>
<text x="108.4" y="159.9">AC2</text>
<text x="19" y="221.5" transform="rotate(-90 19 221.5)">IO22</text>
<text x="67.7" y="219.9" transform="rotate(-90 67.7 219.9)">COM1</text>
<text x="91.3" y="221.5" transform="rotate(-90 91.3 221.5)">IO21</text>
<text x="140.1" y="219.9" transform="rotate(-90 140.1 219.9)">COM2</text>
<text x="163.6" y="221.5" transform="rotate(-90 163.6 221.5)">IO17</text>
<text x="212.4" y="219.9" transform="rotate(-90 212.4 219.9)">COM3</text>
<text x="235.9" y="221.5" transform="rotate(-90 235.9 221.5)">IO16</text>
<text x="284.7" y="219.9" transform="rotate(-90 284.7 219.9)">COM4</text>
<text x="456.4" y="228.5" transform="rotate(-90 456.4 228.5)">IO04</text>
<text x="58.9" y="262.2" transform="rotate(-90 58.9 262.2)">COM1</text>
<text x="131.2" y="262.2" transform="rotate(-90 131.2 262.2)">COM2</text>
<text x="203.6" y="262.2" transform="rotate(-90 203.6 262.2)">COM3</text>
<text x="275.9" y="262.2" transform="rotate(-90 275.9 262.2)">COM4</text>
<text x="498.1" y="272.8">IO22</text>
<text x="336.5" y="281.4" transform="rotate(-90 336.5 281.4)">COM</text>
<text x="397" y="279.9">IO33</text>
<text x="498.1" y="279.8">IO17</text>
<text x="498.1" y="276.3">IO21</text>
<text x="498.1" y="283.4">IO16</text>
<text x="355.9" y="288.5" transform="rotate(-90 355.9 288.5)">COM</text>
<text x="359.4" y="288.5" transform="rotate(-90 359.4 288.5)">AC2</text>
<text x="362.9" y="288.5" transform="rotate(-90 362.9 288.5)">AC1</text>
<text x="19" y="329.1" transform="rotate(-90 19 329.1)">IO26</text>
<text x="67.7" y="327.5" transform="rotate(-90 67.7 327.5)">COM5</text>
<text x="91.3" y="329.1" transform="rotate(-90 91.3 329.1)">IO18</text>
<text x="140.1" y="327.5" transform="rotate(-90 140.1 327.5)">COM6</text>
<text x="336.4" y="328.8" transform="rotate(-90 336.4 328.8)">AC2</text>
<text x="459.9" y="329.4" transform="rotate(-90 459.9 329.4)">IO18</text>
<text x="463.4" y="329.4" transform="rotate(-90 463.4 329.4)">IO26</text>
<text x="341.1" y="350.4" transform="rotate(-90 341.1 350.4)">COM</text>
<text x="350" y="350.4" transform="rotate(-90 350 350.4)">COM</text>
<text x="358.8" y="350.4" transform="rotate(-90 358.8 350.4)">COM</text>
<text x="367.6" y="350.4" transform="rotate(-90 367.6 350.4)">COM</text>
<text x="376.4" y="350.4" transform="rotate(-90 376.4 350.4)">COM</text>
<text x="385.2" y="350.4" transform="rotate(-90 385.2 350.4)">COM</text>
<text x="58.9" y="369.8" transform="rotate(-90 58.9 369.8)">COM5</text>
<text x="131.2" y="369.8" transform="rotate(-90 131.2 369.8)">COM6</text>
<text x="341.7" y="397.4" transform="rotate(-90 341.7 397.4)">COM1</text>
<text x="350.5" y="397.4" transform="rotate(-90 350.5 397.4)">COM2</text>
<text x="359.3" y="397.4" transform="rotate(-90 359.3 397.4)">COM3</text>
<text x="368.1" y="397.4" transform="rotate(-90 368.1 397.4)">COM4</text>
<text x="377" y="397.4" transform="rotate(-90 377 397.4)">COM5</text>
<text x="385.8" y="397.4" transform="rotate(-90 385.8 397.4)">COM6</text>
</g>
<g font-size="3.9" fill="#800">
<text x="420.9" y="382">TITLE:</text>
<text x="549.5" y="386.7">REV:</text>
<text x="457.8" y="396.2">Company:</text>
<text x="549.1" y="396.8">Sheet: 1/1</text>
<text x="457.8" y="403.9">Date:</text>
<text x="506.8" y="403.9">Drawn By: Erfan Reed</text>
</g>
<g font-size="3.2" fill="#800">
<text x="41.6" y="6.8">1</text>
<text x="110.8" y="6.8">2</text>
<text x="179.9" y="6.8">3</text>
<text x="249.1" y="6.8">4</text>
<text x="318.2" y="6.8">5</text>
<text x="387.3" y="6.8">6</text>
<text x="456.5" y="6.8">7</text>
<text x="525.6" y="6.8">8</text>
<text x="4.1" y="41.9">A</text>
<text x="576.3" y="41.9">A</text>
<text x="4.1" y="111.1">B</text>
<text x="576.3" y="111.1">B</text>
<text x="4.1" y="180.2">C</text>
<text x="576.3" y="180.2">C</text>
<text x="4.1" y="249.3">D</text>
<text x="576.3" y="249.3">D</text>
<text x="4.1" y="318.5">E</text>
<text x="576.3" y="318.5">E</text>
<text x="41.6" y="408.6">1</text>
<text x="110.8" y="408.6">2</text>
<text x="179.9" y="408.6">3</text>
<text x="249.1" y="408.6">4</text>
<text x="318.2" y="408.6">5</text>
<text x="387.3" y="408.6">6</text>
<text x="456.5" y="408.6">7</text>
<text x="525.6" y="408.6">8</text>
</g>
<g font-size="3.2" fill="#000080">
<text x="184.9" y="76.9">U1</text>
<text x="185" y="80.4">LM2596SX-5.0/NOPB</text>
<text x="43.8" y="105.1">CN8</text>
<text x="43.8" y="108.2">1X3</text>
<text x="131.9" y="123.4">D1</text>
<text x="171" y="124.8">L1</text>
<text x="257.8" y="121">LED7</text>
<text x="257.9" y="124.1">LED-TH</text>
<text x="303.7" y="121">LED8</text>
<text x="303.8" y="124.1">LED-TH</text>
<text x="131.9" y="126.6">SS24</text>
<text x="171" y="128">33uH</text>
<text x="41.6" y="143.3">POWER-JACK</text>
<text x="41.6" y="140.2">PWR</text>
<text x="256.1" y="141.8">470</text>
<text x="256.1" y="138.6">R17</text>
<text x="302" y="141.8">470</text>
<text x="302" y="138.6">R20</text>
<text x="149.6" y="145.7">C1</text>
<text x="149.8" y="148.9">470uF</text>
<text x="169" y="148.9">SS24</text>
<text x="169" y="145.7">D2</text>
<text x="187.7" y="148.9">330uF</text>
<text x="187.7" y="145.7">C2</text>
<text x="242" y="148.9">470</text>
<text x="242" y="145.7">R18</text>
<text x="287.9" y="148.9">470</text>
<text x="287.9" y="145.7">R19</text>
<text x="131.2" y="155.2">SS24</text>
<text x="131.2" y="152">D9</text>
<text x="259.6" y="159.5">AO3400A</text>
<text x="259.6" y="156.3">Q9</text>
<text x="305.5" y="159.5">AO3400A</text>
<text x="305.5" y="156.3">Q10</text>
<text x="38.8" y="211">LED1</text>
<text x="111.1" y="211">LED2</text>
<text x="183.4" y="211">LED3</text>
<text x="255.8" y="211">LED4</text>
<text x="54.3" y="225.1">D3</text>
<text x="126.7" y="225.1">D4</text>
<text x="199" y="225.1">D5</text>
<text x="271.3" y="225.1">D6</text>
<text x="342.2" y="224.9">PH1</text>
<text x="413.7" y="223.3">IC1</text>
<text x="37.4" y="231.8">470</text>
<text x="37.4" y="228.6">R1</text>
<text x="109.7" y="231.8">470</text>
<text x="109.7" y="228.6">R3</text>
<text x="182" y="231.8">470</text>
<text x="182" y="228.6">R5</text>
<text x="254.4" y="231.8">470</text>
<text x="254.4" y="228.6">R7</text>
<text x="342.2" y="228">Header 6x1</text>
<text x="19.8" y="244.1">470</text>
<text x="19.8" y="240.9">R2</text>
<text x="92.1" y="244.1">470</text>
<text x="92.1" y="240.9">R4</text>
<text x="164.4" y="244.1">470</text>
<text x="164.4" y="240.9">R6</text>
<text x="236.7" y="244.1">470</text>
<text x="236.7" y="240.9">R8</text>
<text x="37.4" y="251.5">Q1</text>
<text x="109.7" y="251.5">Q2</text>
<text x="182" y="251.5">Q3</text>
<text x="254.4" y="251.5">Q4</text>
<text x="37.4" y="254.7">AO3400A</text>
<text x="64.9" y="255.5">5V RELAY</text>
<text x="64.9" y="252.3">RLY1</text>
<text x="109.7" y="254.7">AO3400A</text>
<text x="137.2" y="255.5">5V RELAY</text>
<text x="137.2" y="252.3">RLY2</text>
<text x="182" y="254.7">AO3400A</text>
<text x="209.6" y="255.5">5V RELAY</text>
<text x="209.6" y="252.3">RLY3</text>
<text x="254.4" y="254.7">AO3400A</text>
<text x="281.9" y="255.5">5V RELAY</text>
<text x="281.9" y="252.3">RLY4</text>
<text x="498.6" y="255">TX</text>
<text x="509.2" y="255">RX</text>
<text x="66" y="281.2">CN1</text>
<text x="138.3" y="281.2">CN2</text>
<text x="210.6" y="281.2">CN3</text>
<text x="282.9" y="281.2">CN4</text>
<text x="66" y="284.3">1X3</text>
<text x="138.3" y="284.3">1X3</text>
<text x="210.6" y="284.3">1X3</text>
<text x="282.9" y="284.3">1X3</text>
<text x="331" y="302.7">J8</text>
<text x="341.6" y="302.7">J7</text>
<text x="365.8" y="309.4">CN7</text>
<text x="365.8" y="312.5">1X3</text>
<text x="38.8" y="318.6">LED5</text>
<text x="111.1" y="318.6">LED6</text>
<text x="54.3" y="332.7">D7</text>
<text x="126.7" y="332.7">D8</text>
<text x="37.4" y="339.4">470</text>
<text x="37.4" y="336.2">R9</text>
<text x="109.7" y="339.4">470</text>
<text x="109.7" y="336.2">R11</text>
<text x="19.8" y="351.7">470</text>
<text x="19.8" y="348.5">R10</text>
<text x="92.1" y="351.7">470</text>
<text x="92.1" y="348.5">R12</text>
<text x="37.4" y="359.1">Q5</text>
<text x="64.9" y="359.9">RLY5</text>
<text x="109.7" y="359.1">Q6</text>
<text x="137.2" y="359.9">RLY6</text>
<text x="37.4" y="362.3">AO3400A</text>
<text x="64.9" y="363.1">5V RELAY</text>
<text x="109.7" y="362.3">AO3400A</text>
<text x="137.2" y="363.1">5V RELAY</text>
<text x="341.6" y="369.7">J1</text>
<text x="350.4" y="369.7">J2</text>
<text x="359.2" y="369.7">J3</text>
<text x="368.1" y="369.7">J4</text>
<text x="376.9" y="369.7">J5</text>
<text x="385.7" y="369.7">J6</text>
<text x="66" y="388.8">CN5</text>
<text x="138.3" y="388.8">CN6</text>
<text x="66" y="391.9">1X3</text>
<text x="138.3" y="391.9">1X3</text>
</g>
<g font-size="3.2" fill="#00f">
<text x="169" y="82.8" transform="rotate(-90 169 82.8)">6</text>
<text x="176" y="82.8" transform="rotate(-90 176 82.8)">3</text>
<text x="170.4" y="92.6" transform="rotate(-90 170.4 92.6)">GND</text>
<text x="177.4" y="92.6" transform="rotate(-90 177.4 92.6)">GND</text>
<text x="159.8" y="101.5" transform="rotate(-90 159.8 101.5)">VIN</text>
<text x="166.9" y="101.5" transform="rotate(-90 166.9 101.5)">OUTPUT</text>
<text x="181" y="101.5" transform="rotate(-90 181 101.5)">FB</text>
<text x="188" y="101.5" transform="rotate(-90 188 101.5)">ON#/OFF</text>
<text x="158.4" y="106" transform="rotate(-90 158.4 106)">1</text>
<text x="165.5" y="106" transform="rotate(-90 165.5 106)">2</text>
<text x="179.6" y="106" transform="rotate(-90 179.6 106)">4</text>
<text x="186.6" y="106" transform="rotate(-90 186.6 106)">5</text>
<text x="46.7" y="113.9">3</text>
<text x="51.2" y="112.5">3</text>
<text x="46.7" y="117.4">2</text>
<text x="51.2" y="119.5">1</text>
<text x="51.2" y="116">2</text>
<text x="46.7" y="120.9">1</text>
<text x="47.6" y="147.7">1</text>
<text x="47.6" y="154.8">2</text>
<text x="47.6" y="151.3">3</text>
<text x="341.8" y="232.4">1</text>
<text x="58" y="237.7">2</text>
<text x="66.7" y="234.5" transform="rotate(-90 66.7 234.5)">3</text>
<text x="74.1" y="237.7">4</text>
<text x="130.3" y="237.7">2</text>
<text x="139" y="234.5" transform="rotate(-90 139 234.5)">3</text>
<text x="146.4" y="237.7">4</text>
<text x="202.6" y="237.7">2</text>
<text x="211.3" y="234.5" transform="rotate(-90 211.3 234.5)">3</text>
<text x="218.7" y="237.7">4</text>
<text x="274.9" y="237.7">2</text>
<text x="283.6" y="234.5" transform="rotate(-90 283.6 234.5)">3</text>
<text x="291" y="237.7">4</text>
<text x="341.8" y="235.9">2</text>
<text x="341.8" y="239.5">3</text>
<text x="345.3" y="234.2">1</text>
<text x="345.3" y="237.7">2</text>
<text x="341.8" y="243">4</text>
<text x="345.3" y="241.2">3</text>
<text x="345.3" y="244.8">4</text>
<text x="58" y="248.3">1</text>
<text x="74.1" y="248.3">5</text>
<text x="130.3" y="248.3">1</text>
<text x="146.4" y="248.3">5</text>
<text x="202.6" y="248.3">1</text>
<text x="218.7" y="248.3">5</text>
<text x="274.9" y="248.3">1</text>
<text x="291" y="248.3">5</text>
<text x="341.8" y="246.5">5</text>
<text x="341.8" y="250">6</text>
<text x="345.3" y="248.3">5</text>
<text x="345.3" y="251.8">6</text>
<text x="54.3" y="276.9" transform="rotate(-90 54.3 276.9)">3</text>
<text x="55.7" y="281.3" transform="rotate(-90 55.7 281.3)">3</text>
<text x="57.9" y="276.9" transform="rotate(-90 57.9 276.9)">2</text>
<text x="59.3" y="281.3" transform="rotate(-90 59.3 281.3)">2</text>
<text x="61.4" y="276.9" transform="rotate(-90 61.4 276.9)">1</text>
<text x="62.8" y="281.3" transform="rotate(-90 62.8 281.3)">1</text>
<text x="126.6" y="276.9" transform="rotate(-90 126.6 276.9)">3</text>
<text x="128.1" y="281.3" transform="rotate(-90 128.1 281.3)">3</text>
<text x="130.2" y="276.9" transform="rotate(-90 130.2 276.9)">2</text>
<text x="131.6" y="281.3" transform="rotate(-90 131.6 281.3)">2</text>
<text x="133.7" y="276.9" transform="rotate(-90 133.7 276.9)">1</text>
<text x="135.1" y="281.3" transform="rotate(-90 135.1 281.3)">1</text>
<text x="199" y="276.9" transform="rotate(-90 199 276.9)">3</text>
<text x="200.4" y="281.3" transform="rotate(-90 200.4 281.3)">3</text>
<text x="202.5" y="276.9" transform="rotate(-90 202.5 276.9)">2</text>
<text x="203.9" y="281.3" transform="rotate(-90 203.9 281.3)">2</text>
<text x="206" y="276.9" transform="rotate(-90 206 276.9)">1</text>
<text x="207.4" y="281.3" transform="rotate(-90 207.4 281.3)">1</text>
<text x="271.3" y="276.9" transform="rotate(-90 271.3 276.9)">3</text>
<text x="272.7" y="281.3" transform="rotate(-90 272.7 281.3)">3</text>
<text x="274.8" y="276.9" transform="rotate(-90 274.8 276.9)">2</text>
<text x="276.2" y="281.3" transform="rotate(-90 276.2 281.3)">2</text>
<text x="278.3" y="276.9" transform="rotate(-90 278.3 276.9)">1</text>
<text x="279.8" y="281.3" transform="rotate(-90 279.8 281.3)">1</text>
<text x="354.2" y="305.1" transform="rotate(-90 354.2 305.1)">3</text>
<text x="357.7" y="305.1" transform="rotate(-90 357.7 305.1)">2</text>
<text x="361.2" y="305.1" transform="rotate(-90 361.2 305.1)">1</text>
<text x="355.6" y="309.6" transform="rotate(-90 355.6 309.6)">3</text>
<text x="359.1" y="309.6" transform="rotate(-90 359.1 309.6)">2</text>
<text x="362.7" y="309.6" transform="rotate(-90 362.7 309.6)">1</text>
<text x="58" y="345.3">2</text>
<text x="66.7" y="342.1" transform="rotate(-90 66.7 342.1)">3</text>
<text x="74.1" y="345.3">4</text>
<text x="130.3" y="345.3">2</text>
<text x="139" y="342.1" transform="rotate(-90 139 342.1)">3</text>
<text x="146.4" y="345.3">4</text>
<text x="58" y="355.9">1</text>
<text x="74.1" y="355.9">5</text>
<text x="130.3" y="355.9">1</text>
<text x="146.4" y="355.9">5</text>
<text x="54.3" y="384.5" transform="rotate(-90 54.3 384.5)">3</text>
<text x="55.7" y="388.9" transform="rotate(-90 55.7 388.9)">3</text>
<text x="57.9" y="384.5" transform="rotate(-90 57.9 384.5)">2</text>
<text x="59.3" y="388.9" transform="rotate(-90 59.3 388.9)">2</text>
<text x="61.4" y="384.5" transform="rotate(-90 61.4 384.5)">1</text>
<text x="62.8" y="388.9" transform="rotate(-90 62.8 388.9)">1</text>
<text x="126.6" y="384.5" transform="rotate(-90 126.6 384.5)">3</text>
<text x="128.1" y="388.9" transform="rotate(-90 128.1 388.9)">3</text>
<text x="130.2" y="384.5" transform="rotate(-90 130.2 384.5)">2</text>
<text x="131.6" y="388.9" transform="rotate(-90 131.6 388.9)">2</text>
<text x="133.7" y="384.5" transform="rotate(-90 133.7 384.5)">1</text>
<text x="135.1" y="388.9" transform="rotate(-90 135.1 388.9)">1</text>
</g>
<g font-size="2.1" fill="#a54b4b">
<text x="438.4" y="254.5" transform="rotate(-90 438.4 254.5)">RST</text>
<text x="456" y="257.1" transform="rotate(-90 456 257.1)">GPIO4</text>
<text x="459.5" y="257.1" transform="rotate(-90 459.5 257.1)">GPIO0</text>
<text x="463.1" y="257.1" transform="rotate(-90 463.1 257.1)">GPIO2</text>
<text x="466.6" y="257.1" transform="rotate(-90 466.6 257.1)">GPIO8</text>
<text x="426.6" y="262">VCC</text>
<text x="441.9" y="258.4" transform="rotate(-90 441.9 258.4)">GPIO27</text>
<text x="445.4" y="258.4" transform="rotate(-90 445.4 258.4)">GPIO25</text>
<text x="449" y="258.4" transform="rotate(-90 449 258.4)">GPIO32</text>
<text x="452.5" y="258.4" transform="rotate(-90 452.5 258.4)">GPIO12</text>
<text x="469.5" y="262">GPIO6</text>
<text x="426.6" y="265.6">3V3</text>
<text x="426.6" y="269.1">GND</text>
<text x="473.4" y="269.1">RX</text>
<text x="473.6" y="265.6">TX</text>
<text x="426.6" y="272.6">GPIO39</text>
<text x="468.1" y="272.6">GPIO22</text>
<text x="426.6" y="276.1">GPIO35</text>
<text x="426.6" y="279.7">GPIO33</text>
<text x="468.1" y="279.7">GPIO17</text>
<text x="468.1" y="276.1">GPIO21</text>
<text x="426.6" y="283.2">GPIO34</text>
<text x="426.6" y="286.7">GPIO14</text>
<text x="468.1" y="286.7">GPIO15</text>
<text x="468.1" y="283.2">GPIO16</text>
<text x="426.6" y="290.2">GPIO9</text>
<text x="469.5" y="290.2">GPIO7</text>
<text x="438.4" y="300" transform="rotate(-90 438.4 300)">GPIO11</text>
<text x="441.9" y="300" transform="rotate(-90 441.9 300)">GPIO10</text>
<text x="445.4" y="300" transform="rotate(-90 445.4 300)">GPIO13</text>
<text x="449" y="300" transform="rotate(-90 449 300)">GPIO5</text>
<text x="452.5" y="300" transform="rotate(-90 452.5 300)">GPIO23</text>
<text x="456" y="300" transform="rotate(-90 456 300)">GPIO19</text>
<text x="459.5" y="300" transform="rotate(-90 459.5 300)">GPIO18</text>
<text x="463.1" y="300" transform="rotate(-90 463.1 300)">GPIO26</text>
<text x="466.6" y="300" transform="rotate(-90 466.6 300)">GPIO36</text>
</g>
<text font-size="1.8" fill="#000080" x="414" y="225.3">WEMOS-D1-MINI-ESP32</text>
</svg>
